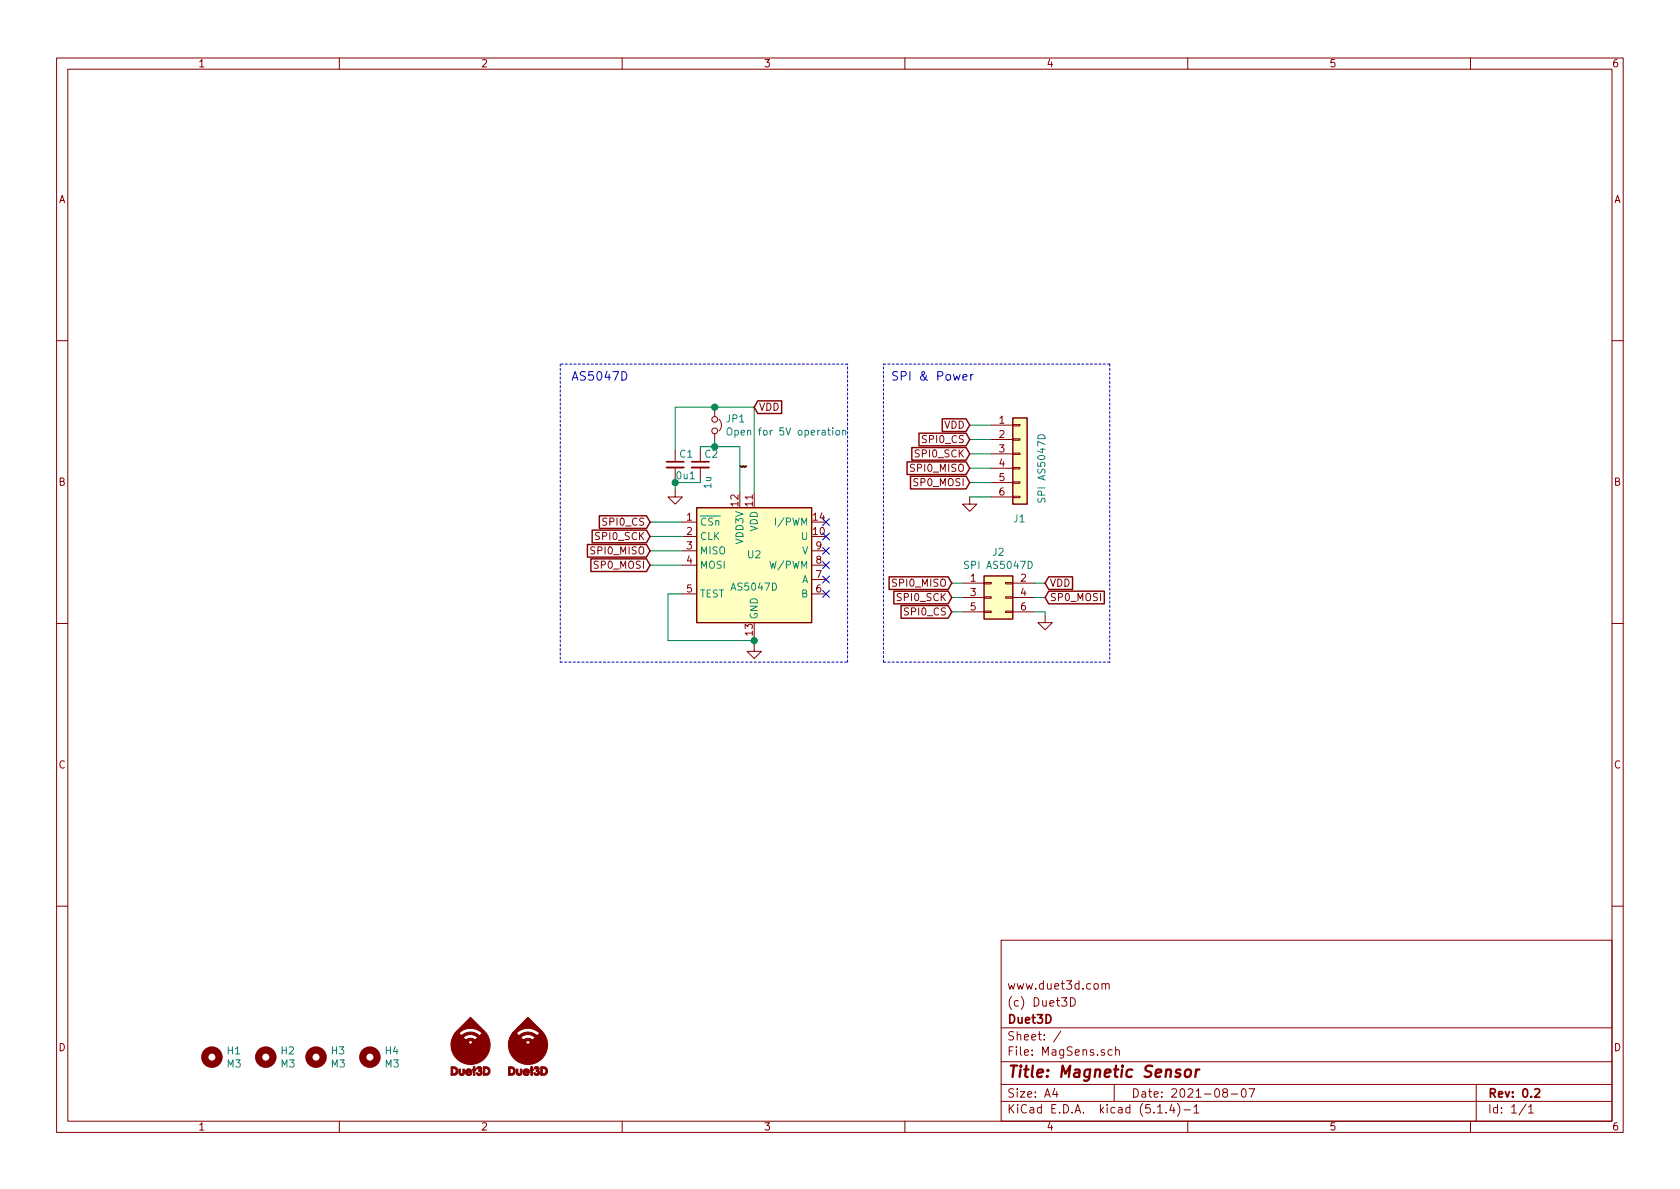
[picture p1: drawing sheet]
<svg xmlns="http://www.w3.org/2000/svg" width="297mm" height="210mm" viewBox="0 0 297 210" stroke-linecap="round" stroke-linejoin="round" font-family="sans-serif">
<g fill="none" stroke="#840000" stroke-width=".18">
<path d="M10 10.3h277v189.9h-277zM12 12.2h273v186.1h-273zM60 10.3v1.9M110 10.3v1.9M160 10.3v1.9M210 10.3v1.9M260 10.3v1.9M10 60.2h2M119.4 79.6v2.1M123.8 79.6v2.1M126.4 72.6v1.1M126.4 76.7v1"/>
<path d="M127.1 74.2a1.41 1.41 0 0 1 0 2M175.3 75.2h3.8M175.3 77.7h3.8M179.1 77.6h1.2v.2h-1.2zM179.1 75.1h1.2v.2h-1.2zM285 60.2h2M119.4 86.6v1.3h1.2l-1.2 1.2-1.3-1.2h1.3M119.4 82.7v2M120.6 92.3h2.6M120.6 94.9h2.6M120.6 97.4h2.6M120.6 99.9h2.6"/>
<path d="M123.8 82.7v2M143.5 97.4h2.5M143.5 99.9h2.5M171.4 87.9v1.2h1.3l-1.3 1.3-1.2-1.3h1.2M175.3 80.3h3.8M175.3 82.8h3.8M175.3 85.3h3.8M175.3 87.9h3.8M179.1 85.2h1.2v.3h-1.2zM179.1 87.8h1.2v.2h-1.2zM179.1 82.7h1.2v.2h-1.2zM179.1 80.1h1.2v.3h-1.2z"/>
<path d="M10 110.3h2M120.6 105h2.6M133.3 113.9v1.3h1.3l-1.3 1.3-1.2-1.3h1.2M143.5 105h2.5M143.5 102.5h2.5M170.2 103.1h3.8M170.2 105.7h3.8M170.2 108.2h3.8M174 108.1h1.3v.2h-1.3zM174 103h1.3v.2h-1.3zM174 105.5h1.3v.3h-1.3zM177.8 108.1h1.3v.2h-1.3z"/>
<path d="M177.8 103h1.3v.2h-1.3zM177.8 105.5h1.3v.3h-1.3zM179.1 103.1h3.8M179.1 105.7h3.8M179.1 108.2h3.8M184.8 108.8v1.3h1.3l-1.3 1.3-1.3-1.3h1.3M285 110.3h2M10 160.2h2M177 166.3h108v32h-108zM189.3 176.4a.75 .75 0 0 1 .8 .8 .75 .75 0 0 1-.8 .7zM194.8 174.1l.2-.2 .4 .1 .1 .9M194.8 173.9v1"/>
<path d="M195.5 174.1l.2-.2 .4 .1v.9M285 160.2h2M60 198.3v1.9M110 198.3v1.9M160 198.3v1.9M177 194.8h108M177 191.8h108M177 187.8h108M177 181.8h108M186.5 192.5l-.4 1h1M186.8 193v1M187.6 182.3l-1.3 2"/>
<path d="M196.6 185.7l-.4-.1-.3 .3 .1 .6 .2 .1 .4-.1M197 191.8v3M197.3 185.7a.37 .37 0 0 1 .6 .1v.8M197.3 185.1v1.5M204.7 196.8h.8M206.2 196.7v.1M207.2 195.2l-.4 1.1h.9M207.5 195.8v1M208.2 195.1a1.71 1.71 0 0 1 0 2.3M209.3 196.3h1.2M210 198.3v1.9M211.1 195.8l.4-.5v1.5"/>
<path d="M211.1 196.8h.9M216.5 193.2l-.3-.3 .1-.2a.48 .48 0 0 1 .6-.1l.1 .2-.1 .3-.6 .1a.48 .48 0 0 0 0 .7l.2 .1 .5-.1v-.4l-.2-.3M217.7 193.5h1.1M219.6 192.7l.4-.2a.94 .94 0 0 1 0 1.5 .82 .82 0 0 1-.4-1.3zM220.8 192.5h1l-.6 1.5M260 198.3v1.9M261 191.8v6.5M269.8 195.2l-1.2 2M270.3 195.8l.4-.5v1.5M270.3 196.8h.8"/>
<circle cx="126.4" cy="76.2" r=".51"/>
<circle cx="126.4" cy="74.2" r=".51"/>
</g>
<path d="M117.9 81.7h3M122.3 81.7h3M271.4 192.7l.2-.2h.4l.2 .5-.9 1h.9" fill="none" stroke="#840000" stroke-width=".3"/>
<path d="M209.7 189.3a.53 .53 0 0 1 .5-.2 .53 .53 0 0 1 .4 .4l-.1 .6a.54 .54 0 0 1-.5 .4 .54 .54 0 0 1-.5-.4zM211.5 189.1l-.2 1.3M212.1 189.1a.54 .54 0 0 0-.6 .4" fill="none" stroke="#840000" stroke-width=".41"/>
<path d="M117.9 82.7h3M122.3 82.7h3" fill="none" stroke="#840000" stroke-width=".33"/>
<g fill="none" stroke="#840000" stroke-width="1.3">
<circle cx="37.5" cy="186.9" r="1.27"/>
<circle cx="47" cy="186.9" r="1.27"/>
<circle cx="55.9" cy="186.9" r="1.27"/>
<circle cx="65.4" cy="186.9" r="1.27"/>
</g>
<g fill="#840000" stroke="#840000" stroke-width=".18">
<path d="M83.7 188.6h.3v.4h.2v.3h-.2v.9l-.3-.1v-.8h-.1z"/>
<path d="M81.1 189h.3v.7l.1 .2h.2l.1-.1v-.8h.3l-.1 1a.48 .48 0 0 1-.7 .1l-.1-.2z"/>
<path d="M79.8 188.6h.5l.5 .3 .1 .6-.3 .6-.8 .1v-.3h.6l.2-.3-.1-.6-.5-.1v1h-.2z"/>
<path d="M85.4 188.6l.8 .1 .3 .2 .1 .7-.3 .5-.9 .1v-.3l.8-.1 .2-.3-.2-.5-.5-.1v1h-.3z"/>
<path d="M82.4 189.2l.5-.2 .5 .3 .1 .4h-1l.2 .2h.3a.19 .19 0 0 1 .2-.1 .19 .19 0 0 1 .1 .2l-.4 .2-.4-.1-.2-.3v-.3l.9-.1-.1-.1-.3-.1-.2 .3h-.3z"/>
<path d="M84.4 188.8l.5-.2 .3 .3-.2 .4 .2 .2v.5l-.6 .2-.3-.2-.1-.3 .7 .2v-.3l-.3-.1v-.3h.1a.16 .16 0 0 0 .2-.2 .16 .16 0 0 0-.2-.1 .16 .16 0 0 0-.1 .1h-.3z"/>
<path d="M80.7 182.4l2.5-2.5 2.6 2.6 .5 .7 .2 .6 .2 .8-.1 1-.7 1.4-1.2 .9-1.2 .3-1.3-.1-.8-.3-.6-.5-.5-.7-.4-.7-.2-1 .1-.6h2.9l.5 .5 .5-.5-.4-.3-.3 .1-.3 .2h-2.9l.2-.8h1.9l.4 .4 .6-.3h.5l.6 .3 .5-.4-.7-.5h-.8l-.6 .1-.5 .4h-1.9l.4-.7 .7-.1 .5 .5 .6-.5 1-.2 .7 .1 .9 .6 .5-.5-1-.6-1.1-.3-.9 .2-1.2 .7h-.7z"/>
<path d="M93.9 188.6h.2v.4h.2v.3h-.2v.9l-.2-.1v-.8h-.2z"/>
<path d="M91.3 189h.3v.7l.1 .2h.2l.1-.1v-.8h.3l-.1 1a.48 .48 0 0 1-.7 .1l-.2-.2z"/>
<path d="M89.9 188.6h.6l.5 .3 .1 .6-.3 .6-.9 .1v-.3h.7l.2-.3-.1-.6-.5-.1v1h-.3z"/>
<path d="M95.6 188.6l.7 .1 .4 .2 .1 .7-.3 .5-.9 .1v-.3l.7-.1 .2-.3-.2-.5-.4-.1v1h-.3z"/>
<path d="M92.6 189.2l.5-.2 .4 .3 .1 .4h-.9l.1 .2h.3a.19 .19 0 0 1 .2-.1 .19 .19 0 0 1 .2 .2l-.4 .2-.4-.1-.2-.3v-.3l.8-.1-.1-.1-.3-.1-.2 .3h-.2z"/>
<path d="M94.5 188.8l.5-.2 .3 .3-.2 .4 .3 .2v.5l-.6 .2-.3-.2-.1-.3 .6 .2 .1-.3-.3-.1v-.3h.1a.16 .16 0 0 0 .1-.2 .16 .16 0 0 0-.1-.1 .16 .16 0 0 0-.2 .1h-.3z"/>
<path d="M90.9 182.4l2.4-2.5 2.7 2.6 .4 .7 .3 .6 .1 .8-.1 1-.7 1.4-1.1 .9-1.3 .3-1.2-.1-.8-.3-.6-.5-.6-.7-.3-.7-.2-1v-.6h3l.4 .5 .6-.5-.4-.3-.4 .1-.3 .2h-2.9l.2-.8h1.9l.5 .4 .5-.3h.5l.7 .3 .4-.4-.7-.5h-.8l-.6 .1-.5 .4h-1.8l.3-.7 .8-.1 .5 .5 .6-.5 1-.2 .7 .1 .9 .6 .4-.5-.9-.6-1.1-.3-1 .2-1.1 .7h-.7z"/>
</g>
<g fill="#ffffc2" stroke="#ffffc2" stroke-width=".18">
<path d="M179.1 73.9h2.5v15.2h-2.5z"/>
<path d="M123.2 89.8h20.3v20.3h-20.3z"/>
<path d="M174 101.8h5.1v7.7h-5.1z"/>
</g>
<g fill="none" stroke="#840000" stroke-width=".25">
<path d="M134 70.9h4.2v2.2h-4.2l-.7-1.1zM161.2 79.1h9.6l.6 1.2-.6 1.1h-9.6zM162.5 76.6h8.3l.6 1.1-.6 1.1h-8.3zM166.6 74.1h4.2l.6 1.1-.6 1.1h-4.2zM179.1 73.9h2.5v15.2h-2.5zM103.9 96.3h10.4l.6 1.1-.6 1.1h-10.4zM104.5 98.8h9.8l.6 1.1-.6 1.2h-9.8zM104.7 93.7h9.6l.6 1.2-.6 1.1h-9.6zM106 91.2h8.3l.6 1.1-.6 1.1h-8.3zM123.2 89.8h20.3v20.3h-20.3zM160.4 81.7h10.4l.6 1.1-.6 1.1h-10.4zM161 84.2h9.8l.6 1.1-.6 1.2h-9.8z"/>
<path d="M157.2 102h10.4l.7 1.1-.7 1.1h-10.4zM158 104.5h9.6l.7 1.2-.7 1.1h-9.6zM159.3 107.1h8.3l.7 1.1-.7 1.1h-8.3zM174 101.8h5.1v7.7h-5.1zM185.4 102h4.2v2.2h-4.2l-.6-1.1zM185.4 104.5h9.8v2.3h-9.8l-.6-1.1z"/>
</g>
<path d="M128.7 75.7h.2a.47 .47 0 0 1 .5 .4l-.1 .7-.2 .1h-.4a.93 .93 0 0 1 0-1.2zM147.9 76.1h.3l.3 .2-.2 .6h-.3l-.2-.2zM149 76.2l.2-.1h.3v.8M149 76.1v.8M183.6 77.1a.68 .68 0 0 1 .7-.2 .68 .68 0 0 1 .5 .7h-1.3zM137.1 91.6v1.3M181.8 99.3a.64 .64 0 0 1 .7 .6 .64 .64 0 0 1-.7 .6z" fill="none" stroke="#008484" stroke-width=".18"/>
<path d="M99.1 64.4v52.7M149.9 64.4h-50.8M156.2 64.4h40M196.2 64.4v52.7M99.1 117.1h50.8M149.9 117.1v-52.7M156.2 117.1v-52.7M196.2 117.1h-40" fill="none" stroke="#0000c2" stroke-width=".18" stroke-dasharray=".4 .4"/>
<g fill="none" stroke="#008400" stroke-width=".18">
<path d="M119.4 79.6v-7.6h13.9v15.2M123.8 79.6v-.6h7v8.2M126.4 72v.6M126.4 77.7v1.3M171.4 77.7h3.9M171.4 75.2h3.9M114.9 97.4h5.7M114.9 92.3h5.7M114.9 94.9h5.7M114.9 99.9h5.7M123.8 84.7v.6h-4.4v1.3M171.4 85.3h3.9"/>
<path d="M171.4 80.3h3.9M171.4 82.8h3.9M171.4 87.9h3.9M120.6 105h-2.5v8.3h15.2M133.3 112.6v1.3M168.3 105.7h1.9M168.3 108.2h1.9M168.3 103.1h1.9M182.9 105.7h1.9M182.9 108.2h1.9v.6M182.9 103.1h1.9"/>
</g>
<path d="M110 65.7a.77 .77 0 0 1 .8 .8 .77 .77 0 0 1-.8 .7zM170.3 66.7l.7-.1-.1-.3-.4-.1-.2 .2v.8h.6M171.6 66.2v1M172.1 66.2l-.5 .3" fill="none" stroke="#0000c2" stroke-width=".18"/>
<g fill="#008400" stroke="#008400" stroke-width=".25">
<circle cx="119.4" cy="85.3" r=".51"/>
<circle cx="133.4" cy="113.3" r=".51"/>
<circle cx="126.4" cy="72" r=".51"/>
<circle cx="126.4" cy="79" r=".51"/>
</g>
<path d="M145.4 91.7l1.3 1.2M145.4 94.3l1.3 1.2M145.4 96.8l1.3 1.2M145.4 99.3l1.3 1.3M146.7 91.7l-1.3 1.2M146.7 94.3l-1.3 1.2M146.7 96.8l-1.3 1.2M146.7 99.3l-1.3 1.3M145.4 101.9l1.3 1.2M145.4 104.4l1.3 1.2M146.7 101.9l-1.3 1.2M146.7 104.4l-1.3 1.2" fill="none" stroke="#000084" stroke-width=".18"/>
<text font-size="2.8" fill="#840000" x="178" y="190.5">Title: Magnetic Sensor</text>
<g font-size="2.1" fill="#0000c2">
<text x="101" y="67.3">AS5047D</text>
<text x="157.5" y="67.3">SPI &amp; Power</text>
</g>
<g font-size="2.1" fill="#840000">
<text x="178" y="178">(c) Duet3D</text>
<text x="178" y="175">www.duet3d.com</text>
<text x="178" y="184">Sheet: /</text>
<text x="178" y="181">Duet3D</text>
<text x="178" y="186.7">File: MagSens.sch</text>
<text x="178" y="196.9">KiCad E.D.A. kicad (5.1.4)-1</text>
<text x="178" y="194.1">Size: A4</text>
<text x="200" y="194.1">Date: 2021-08-07</text>
<text x="263" y="194.1">Rev: 0.2</text>
<text x="263" y="196.9">Id: 1/1</text>
</g>
<g font-size="1.8" fill="#840000">
<text x="35" y="11.9">1</text>
<text x="85" y="11.9">2</text>
<text x="135" y="11.9">3</text>
<text x="185" y="11.9">4</text>
<text x="235" y="11.9">5</text>
<text x="285" y="11.9">6</text>
<text x="10.4" y="35.9">A</text>
<text x="285.4" y="35.9">A</text>
<text x="134.1" y="72.6">VDD</text>
<text x="166.9" y="75.8">VDD</text>
<text x="176.7" y="74.9">1</text>
<text x="176.7" y="77.5">2</text>
<text x="161.3" y="83.4">SPI0_MISO</text>
<text x="162.1" y="80.9">SPI0_SCK</text>
<text x="163.4" y="78.4">SPI0_CS</text>
<text x="176.7" y="80">3</text>
<text x="176.7" y="82.5">4</text>
<text x="10.4" y="85.9">B</text>
<text x="130.6" y="89.5" transform="rotate(-90 130.6 89.5)">12</text>
<text x="133.1" y="89.5" transform="rotate(-90 133.1 89.5)">11</text>
<text x="161.8" y="86">SP0_MOSI</text>
<text x="176.7" y="85.1">5</text>
<text x="176.7" y="87.6">6</text>
<text x="285.4" y="85.9">B</text>
<text x="105.6" y="95.5">SPI0_SCK</text>
<text x="106.9" y="93">SPI0_CS</text>
<text x="121.4" y="92.1">1</text>
<text x="121.4" y="94.6">2</text>
<text x="143.8" y="94.6">10</text>
<text x="143.8" y="92.1">14</text>
<text x="104.8" y="98">SPI0_MISO</text>
<text x="105.3" y="100.6">SP0_MOSI</text>
<text x="121.4" y="97.1">3</text>
<text x="121.4" y="99.7">4</text>
<text x="144.3" y="99.7">8</text>
<text x="144.3" y="97.1">9</text>
<text x="121.4" y="104.8">5</text>
<text x="144.3" y="104.8">6</text>
<text x="144.3" y="102.2">7</text>
<text x="158.1" y="103.8">SPI0_MISO</text>
<text x="158.9" y="106.3">SPI0_SCK</text>
<text x="171.6" y="102.9">1</text>
<text x="171.6" y="105.4">3</text>
<text x="171.6" y="107.9">5</text>
<text x="180.5" y="102.9">2</text>
<text x="180.5" y="105.4">4</text>
<text x="180.5" y="107.9">6</text>
<text x="185.6" y="103.8">VDD</text>
<text x="185.6" y="106.3">SP0_MOSI</text>
<text x="133.1" y="112.3" transform="rotate(-90 133.1 112.3)">13</text>
<text x="160.2" y="108.8">SPI0_CS</text>
<text x="10.4" y="135.9">C</text>
<text x="285.4" y="135.9">C</text>
<text x="10.4" y="185.9">D</text>
<text x="285.4" y="185.9">D</text>
<text x="35" y="199.9">1</text>
<text x="85" y="199.9">2</text>
<text x="135" y="199.9">3</text>
<text x="185" y="199.9">4</text>
<text x="235" y="199.9">5</text>
<text x="285" y="199.9">6</text>
</g>
<g font-size="1.8" fill="#008484">
<text x="128.5" y="74.7">JP1</text>
<text x="129.8" y="77">Open for 5V operation</text>
<text x="120.2" y="80.9">C1</text>
<text x="124.7" y="80.9">C2</text>
<text x="125.8" y="86.4" transform="rotate(-90 125.8 86.4)">1u</text>
<text x="184.8" y="88.3" transform="rotate(-90 184.8 88.3)">SPI AS5047D</text>
<text x="123.7" y="93">CSn</text>
<text x="123.7" y="95.5">CLK</text>
<text x="134" y="94" transform="rotate(-90 134 94)">VDD</text>
<text x="137.7" y="93">I/PWM</text>
<text x="141.7" y="95.5">U</text>
<text x="179.3" y="92.4">J1</text>
<text x="123.7" y="98">MISO</text>
<text x="123.7" y="100.6">MOSI</text>
<text x="131.4" y="96.2" transform="rotate(-90 131.4 96.2)">VDD3V</text>
<text x="132.2" y="98.7">U2</text>
<text x="136.5" y="100.6">W/PWM</text>
<text x="141.8" y="98">V</text>
<text x="171" y="100.6">SPI AS5047D</text>
<text x="175.6" y="98.3">J2</text>
<text x="123.7" y="105.7">TEST</text>
<text x="129.5" y="104.4">AS5047D</text>
<text x="141.7" y="105.7">B</text>
<text x="141.7" y="103.1">A</text>
<text x="134" y="109.6" transform="rotate(-90 134 109.6)">GND</text>
<text x="40.2" y="188.8">M3</text>
<text x="40.2" y="186.5">H1</text>
<text x="49.7" y="188.8">M3</text>
<text x="49.8" y="186.5">H2</text>
<text x="58.6" y="188.8">M3</text>
<text x="58.6" y="186.5">H3</text>
<text x="68.1" y="188.8">M3</text>
<text x="68.2" y="186.5">H4</text>
</g>
<text font-size="1.8" fill="#008400" x="119.7" y="84.8">0u1</text>
<text font-size=".3" x="130.8" y="82.6">VDD3.3V</text>
</svg>
